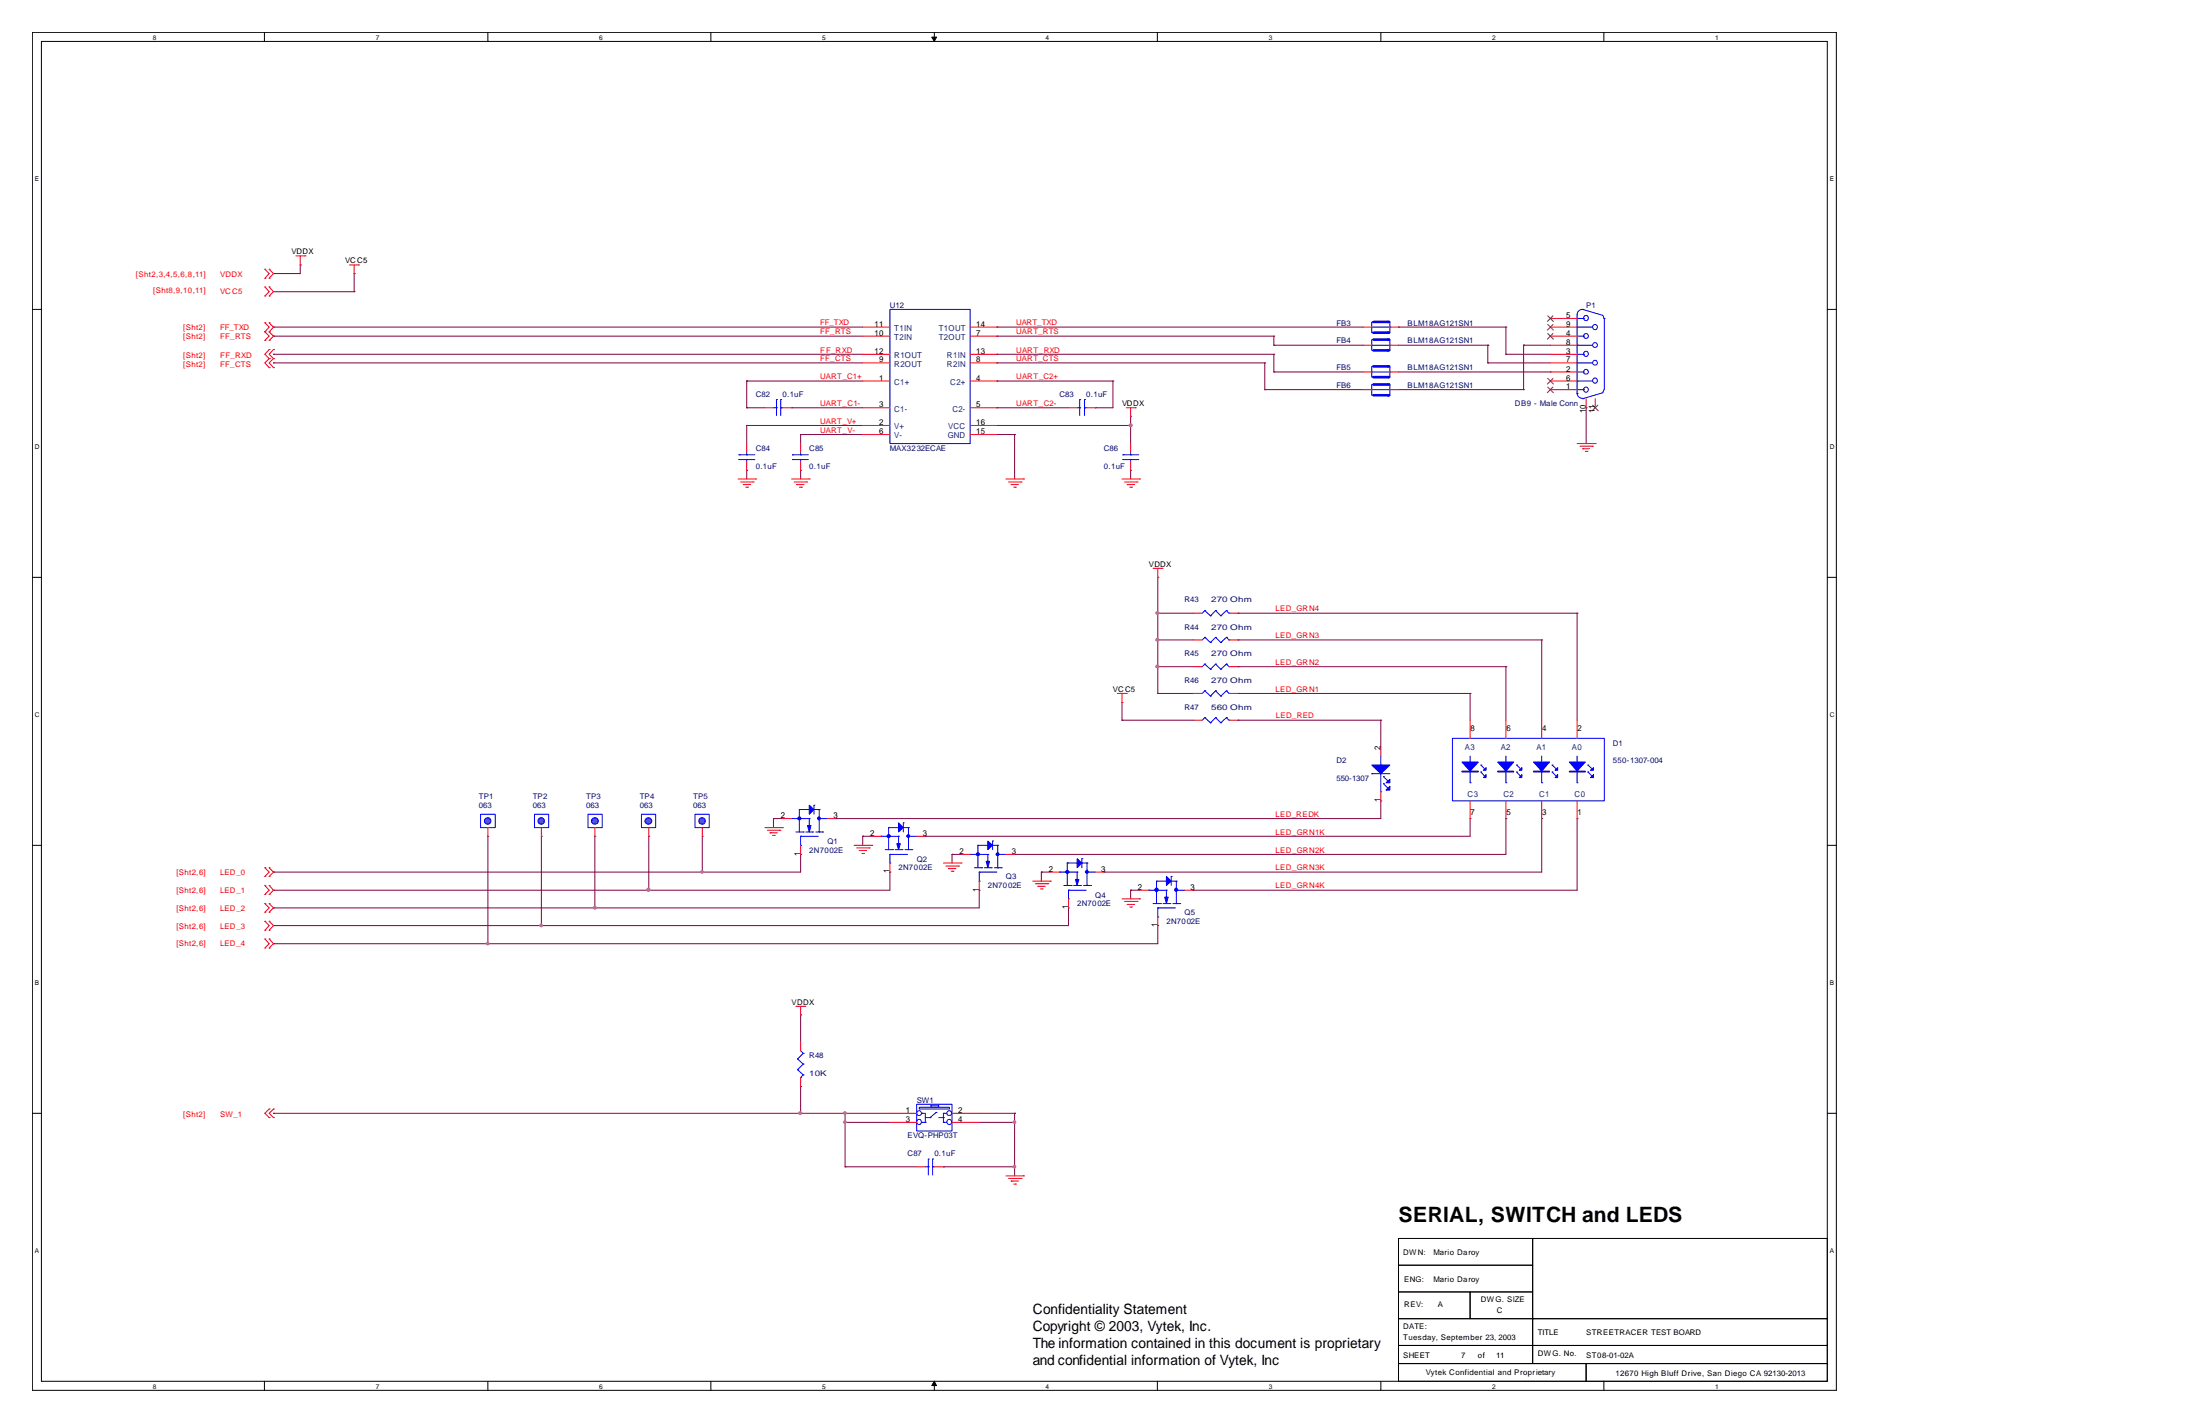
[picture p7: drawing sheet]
<svg xmlns="http://www.w3.org/2000/svg" width="432mm" height="279mm" viewBox="0 0 432 279" stroke-linecap="round" stroke-linejoin="round" font-family="sans-serif">
<g fill="none" stroke="#000" stroke-width=".2">
<path d="M6.3 6.4h354.1v266.4h-354.1zM8.1 8.1h350.5v262.9h-350.5zM51.9 6.4v1.7M95.8 6.4v1.7M139.5 6.4v1.7M183.4 6.4v1.7M227.2 6.4v1.7M271 6.4v1.7M314.8 6.4v1.7M6.3 60.7h1.8M358.6 60.7h1.8M6.3 113.3h1.8"/>
<path d="M358.6 113.3h1.8M6.3 165.9h1.8M358.6 165.9h1.8M6.3 218.4h1.8M358.6 218.4h1.8M274.5 243h26.3v5.2h-26.3zM274.5 248.2h26.3v5.3h-26.3zM274.5 258.7h26.3v5.3h-26.3zM274.5 253.5h14v5.2h-14zM288.5 253.5h12.3v5.2h-12.3zM300.8 243h57.8v15.7h-57.8zM300.8 258.7h57.8v5.3h-57.8z"/>
<path d="M51.9 271v1.8M95.8 271v1.8M139.5 271v1.8M183.4 271v1.8M227.2 271v1.8M271 271v1.8M274.5 264h26.3v3.5h-26.3zM274.5 267.5h36.8v3.5h-36.8zM300.8 264h57.8v3.5h-57.8zM311.3 267.5h47.3v3.5h-47.3zM314.8 271v1.8"/>
</g>
<g fill="#000" stroke="#000" stroke-width=".2">
<path d="M182.9 7.3h.9l-.4 .8z" fill-rule="evenodd"/>
<path d="M183.4 271l.4 .9h-.9z" fill-rule="evenodd"/>
</g>
<g fill="none" stroke="#800040" stroke-width=".2">
<path d="M53.7 53.7h.1M53.7 57.2h15.8M58.9 52h.1M58.9 52v1.7h-5.2M69.5 57.2h.1M69.5 53.7h.1M69.5 53.7v3.5M53.7 64.2h.1M53.7 71.2h.1M53.7 66h.1M53.7 69.5h.1M53.7 69.5h115.6"/>
<path d="M53.7 71.2h115.6M53.7 64.2h115.6M53.7 66h115.6M146.6 74.8h.1M146.6 74.8v5.2M146.6 74.8h22.7M195.7 64.2h.1M195.7 71.2h.1M195.7 74.8h.1M195.7 69.5h.1M195.7 66h.1M195.7 69.5h54.3"/>
<path d="M195.7 71.2h52.5M195.7 64.2h71.8M195.7 74.8h22.7M195.7 66h54.3M218.4 74.8h.1M218.4 74.8v5.2h-3.4M248.2 71.2h.1M248.2 76.5h.1M248.2 71.2v5.3M248.2 76.5h19.3M250 73h.1M250 66h.1"/>
<path d="M250 69.5h.1M250 67.7h.1M250 67.7h17.5M250 73h17.5M250 66v1.7M250 69.5v3.5M274.5 64.2h.1M274.5 67.7h17.5M274.5 64.2h21.1M274.5 73h29.8M274.5 76.5h24.5M292 71.2h.1"/>
<path d="M292 67.7h.1M292 71.2h12.3M292 67.7v3.5M295.6 69.5h.1M295.6 64.2h.1M295.6 69.5h8.7M295.6 64.2v5.3M299 67.7h.1M299 76.5h.1M299 67.7v8.8M299 67.7h5.3M304.3 73h.1"/>
<path d="M146.6 92.3h.1M146.6 83.5h.1M146.6 80h.1M146.6 83.5v3.5M146.6 92.3v1.7M146.6 80h3.5M146.6 83.5h22.7M155.4 80h.1M155.4 80h13.9M157.1 92.3h.1M157.1 85.3h.1M157.1 85.3v1.7"/>
<path d="M157.1 92.3v1.7M157.1 85.3h12.2M195.7 80h.1M195.7 83.5h.1M195.7 85.3h.1M195.7 80h14M195.7 85.3h3.4M195.7 83.5h26.2M199.1 85.3h.1M199.1 85.3v8.7M215 80h.1M221.9 81.7h.1"/>
<path d="M221.9 92.3h.1M221.9 83.5h.1M221.9 81.7v5.3M221.9 92.3v1.7M311.3 80h.1M311.3 80v7M227.2 113.3h.1M227.2 113.3v22.8M220.2 137.8h.1M220.2 137.8v3.5M227.2 130.8h.1M227.2 136.1h.1"/>
<path d="M227.2 120.3h.1M227.2 125.6h.1M227.2 120.3h7M227.2 125.6h7M227.2 130.8h7M227.2 136.1h7M243 120.3h.1M243 125.6h.1M243 130.8h.1M243 136.1h.1M243 120.3h66.5M243 125.6h59.6"/>
<path d="M243 130.8h52.6M243 136.1h45.5M288.5 136.1h.1M288.5 136.1v5.2M295.6 130.8h.1M295.6 130.8v10.5M302.6 125.6h.1M302.6 125.6v15.7M309.5 120.3h.1M309.5 120.3v21M220.2 141.3h.1M220.2 141.3h14"/>
<path d="M243 141.3h.1M243 141.3h28M271 157.1h.1M271 141.3h.1M271 157.1v3.5h-106.9M271 141.3v5.3M53.7 171.1h.1M53.7 174.7h.1M53.7 178.1h.1M95.8 164.1h.1M95.8 164.1v21.1M106.3 164.1h.1"/>
<path d="M106.3 164.1v17.5M116.8 164.1h.1M116.8 178.1h.1M116.8 164.1v14M127.3 164.1h.1M127.3 174.7h.1M127.3 164.1v10.6M137.8 164.1h.1M137.8 171.1h.1M137.8 164.1v7M151.8 160.6h.1M151.8 160.6v1.8"/>
<path d="M151.8 160.6h1.8M157.1 167.6h.1M157.1 167.6v3.5h-103.4M164.1 160.6h.1M169.3 164.1h.1M169.3 164.1h1.8M169.3 164.1v1.8M174.7 171.1h.1M174.7 171.1v3.6h-121M181.6 164.1h.1M186.9 167.6h.1M186.9 167.6v1.7"/>
<path d="M186.9 167.6h1.7M192.2 174.7h.1M192.2 174.7v3.4h-138.5M199.1 167.6h.1M204.4 171.1h.1M204.4 171.1h1.8M204.4 171.1v1.8M209.7 178.1h.1M209.7 178.1v3.5h-156M216.7 171.1h.1M221.9 174.7h.1M221.9 174.7h1.8"/>
<path d="M221.9 174.7v1.7M234.2 174.7h.1M288.5 160.6h.1M288.5 160.6v3.5h-106.9M295.6 160.6h.1M295.6 160.6v7h-96.5M302.6 160.6h.1M302.6 160.6v10.5h-85.9M309.5 160.6h.1M309.5 160.6v14.1h-75.3M53.7 181.6h.1M53.7 185.2h.1"/>
<path d="M95.8 185.2h.1M106.3 181.6h.1M157.1 199.1h.1M157.1 199.1v5.3M227.2 181.6h.1M227.2 181.6v3.6h-173.5M53.7 218.4h.1M53.7 218.4h121M157.1 218.4h.1M157.1 213.2h.1M157.1 213.2v5.2M165.9 218.4h.1"/>
<path d="M165.9 218.4v10.5M192.2 218.4h6.9M199.1 218.4h.1M199.1 218.4v12.3M165.9 220.2h.1M165.9 228.9h.1M165.9 228.9h14M165.9 220.2h8.8M185.2 228.9h.1M185.2 228.9h13.9M192.2 220.2h6.9M199.1 220.2h.1"/>
<path d="M199.1 228.9h.1"/>
</g>
<g fill="none" stroke="#f00" stroke-width=".2">
<path d="M52 54.6h.1M52 52.8h.1M52 58.1h.1M52 56.3h.1M52 52.8l.8 .9-.8 .9M52 56.3l.8 .9-.8 .9M52.8 52.8h.1M52.8 54.6h.1M52.8 56.3h.1M52.8 58.1h.1M52.8 52.8l.9 .9-.9 .9M52.8 56.3l.9 .9-.9 .9"/>
<path d="M58.1 50.2h1.8M58.9 52h.1M58.9 50.2v1.8M59.9 50.2h.1M68.6 52h1.8M69.5 53.7h.1M69.5 52v1.7M70.4 52h.1M52 63.3h.1M52 65.1h.1M52 66.8h.1M52 63.3l.8 .9-.8 .9"/>
<path d="M52 65.1l.8 .9-.8 .8M52.8 65.1h.1M52.8 63.3h.1M52.8 66.8h.1M52.8 70.4h.1M52.8 72.1h.1M52.8 68.6h.1M52.8 63.3l.9 .9-.9 .9M52.8 65.1l.9 .9-.9 .8M52.8 70.4l-.8 .8 .8 .9M52.8 68.6l-.8 .9 .8 .9M53.7 70.4h.1"/>
<path d="M53.7 72.1h.1M53.7 68.6h.1M53.7 70.4l-.9 .8 .9 .9M53.7 68.6l-.9 .9 .9 .9M144.9 94h3.4M145.4 94.6h2.4M145.9 95.1h.1M145.9 95.1h1.4M146.4 95.6h.3M146.7 95.6h.1M147.8 94.6h.1M148.3 94h.1"/>
<path d="M155.4 94h3.4M155.9 94.6h2.4M156.4 95.1h.1M156.4 95.1h1.4M156.9 95.6h.4M157.3 95.6h.1M158.3 94.6h.1M158.8 94h.1M197.4 94h3.5M198 94.6h2.4M198.5 95.1h.1M198.5 95.1h1.4"/>
<path d="M199 95.6h.3M199.3 95.6h.1M200.4 94.6h.1M200.9 94h.1M220.2 94h3.5M220.7 94.6h2.5M221.1 80h1.7M221.2 95.1h.1M221.2 95.1h1.5M221.7 95.6h.4M221.9 81.7h.1M221.9 80v1.7"/>
<path d="M222.1 95.6h.1M222.8 80h.1M223.2 94.6h.1M223.7 94h.1M309.5 87h3.6M310.1 87.5h2.5M310.6 88.1h.1M310.6 88.1h1.4M311.1 88.6h.4M311.5 88.6h.1M312.6 87.5h.1M313.1 87h.1"/>
<path d="M226.3 111.5h1.8M227.2 113.3h.1M227.2 111.5v1.8M228.1 111.5h.1M219.3 136.1h1.8M220.2 137.8h.1M220.2 136.1v1.7M221.1 136.1h.1M234.2 130.8h1.8M241.2 130.8h1.8M52 177.3h.1M52 179h.1"/>
<path d="M52 170.3h.1M52 172h.1M52 173.7h.1M52 175.5h.1M52 177.3l.8 .8-.8 .9M52 170.3l.8 .8-.8 .9M52 173.7l.8 1-.8 .8M52.8 179h.1M52.8 177.3h.1M52.8 172h.1M52.8 170.3h.1M52.8 175.5h.1"/>
<path d="M52.8 173.7h.1M52.8 177.3l.9 .8-.9 .9M52.8 170.3l.9 .8-.9 .9M52.8 173.7l.9 1-.9 .8M150.1 162.4h3.5M150.6 162.9h2.5M151.1 163.4h.1M151.1 163.4h1.5M151.6 163.9h.4M152 163.9h.1M153.1 162.9h.1M153.6 162.4h.1"/>
<path d="M167.6 165.9h3.5M168.1 166.4h2.5M168.7 166.9h.1M168.7 166.9h1.4M169.2 167.5h.3M169.5 167.5h.1M170.6 166.4h.1M171.1 165.9h.1M185.2 169.3h3.4M185.7 169.9h2.4M186.2 170.4h.1M186.2 170.4h1.4"/>
<path d="M186.7 170.9h.3M187 170.9h.1M188.1 169.9h.1M188.6 169.3h.1M202.7 172.9h3.5M203.2 173.4h2.5M203.7 173.9h.1M203.7 173.9h1.4M204.2 174.4h.4M204.6 174.4h.1M205.7 173.4h.1M206.2 172.9h.1"/>
<path d="M220.2 176.4h3.5M220.7 176.9h2.5M221.2 177.5h.1M221.2 177.5h1.5M221.7 178h.4M222.1 178h.1M223.2 176.9h.1M223.7 176.4h.1M52 180.8h.1M52 182.5h.1M52 184.2h.1M52 186h.1"/>
<path d="M52 180.8l.8 .8-.8 .9M52 184.2l.8 1-.8 .8M52.8 182.5h.1M52.8 180.8h.1M52.8 186h.1M52.8 184.2h.1M52.8 180.8l.9 .8-.9 .9M52.8 184.2l.9 1-.9 .8M156.2 197.4h1.8M157.1 199.1h.1M157.1 197.4v1.7M158 197.4h.1"/>
<path d="M52.8 217.6h.1M52.8 219.3h.1M52.8 217.6l-.8 .8 .8 .9M53.7 217.6h.1M53.7 219.3h.1M53.7 217.6l-.9 .8 .9 .9M197.4 230.7h3.5M198 231.2h2.4M198.5 231.7h.1M198.5 231.7h1.4M199 232.3h.3M199.3 232.3h.1"/>
<path d="M200.4 231.2h.1M200.9 230.7h.1"/>
</g>
<g fill="none" stroke="#00f" stroke-width=".2">
<path d="M236.5 130.3h.1M236.5 130.3l-.5 .5M236.5 130.3l1.1 1M237.6 131.3h.1M238.6 130.3h.1M238.6 130.3l-1 1M238.6 130.3l1 1M239.6 131.3h.1M240.7 130.3h.1M240.7 130.3l-1.1 1M240.7 130.3l.5 .5M241.2 130.8h.1"/>
<path d="M125.9 159.8h2.8v2.6h-2.8z"/>
</g>
<circle cx="127.3" cy="161.1" r=".66" fill="#4c4cff" stroke="#00f" stroke-width=".2"/>
<path d="M234.2 120.3h1.8M241.2 120.3h1.8M127.3 162.4v1.7" fill="none" stroke="#f00" stroke-width=".2"/>
<g fill="none" stroke="#00f" stroke-width=".2">
<path d="M269.2 75.4h3.6v2.2h-3.6zM236.5 119.8h.1M236.5 119.8l-.5 .5M236.5 119.8l1.1 1M238.6 119.8h.1M238.6 119.8l-1 1M238.6 119.8l1 1M240.7 119.8h.1M240.7 119.8l-1.1 1M240.7 119.8l.5 .5M237.6 120.8h.1M239.6 120.8h.1"/>
<path d="M241.2 120.3h.1"/>
</g>
<path d="M269.6 75.4h2.9" fill="none" stroke="#00f" stroke-width=".51"/>
<circle cx="272.5" cy="75.4" r=".25" fill="#00f"/>
<path d="M269.6 77.6h2.9" fill="none" stroke="#00f" stroke-width=".51"/>
<circle cx="272.5" cy="77.6" r=".25" fill="#00f"/>
<g fill="none" stroke="#00f" stroke-width=".2">
<path d="M269.2 76.5h3.6M272.8 76.5h.1M94.3 159.8h2.9v2.6h-2.9zM156.9 158.8h.1M156.9 158.8v4.4M156.9 158.8h1.9M158.8 158.8h.1M159.8 158h.1M159.8 158v1.8M159.8 158.8h1M160.8 158.8h.1M160.8 158.8v4.4"/>
<path d="M155.4 160.6h.1M155.4 160.6h3.4M156.2 163.2h1.4M157.1 164.1h.1M157.1 165.9h.1M157.1 164.1h3.5M157.1 164.1v1.8M157.6 163.2h.1M158.2 163.2h1.3M158.8 160.6h.1M158.8 160.6v1.8M159.5 163.2h.1"/>
<path d="M160.1 163.2h1.4M160.8 163.2h.1M160.8 160.6h.1M160.8 160.6h1.6M161.5 163.2h.1M207.9 171.1h.1M207.9 171.1h3.5M208.8 173.7h1.4M209.5 169.3h.1M209.5 169.3v4.4M209.5 169.3h1.9M209.7 174.7h.1"/>
<path d="M209.7 176.4h.1M209.7 174.7h3.5M209.7 174.7v1.7M210.2 173.7h.1M210.7 173.7h1.4M211.4 169.3h.1M211.4 171.1h.1M211.4 171.1v1.8M212.1 173.7h.1M212.3 168.5h.1M212.3 168.5v1.8M212.3 169.3h1.1"/>
<path d="M212.7 173.7h1.3M213.4 169.3h.1M213.4 173.7h.1M213.4 171.1h.1M213.4 169.3v4.4M213.4 171.1h1.6M214 173.7h.1"/>
</g>
<path d="M267.5 76.5h1.7M272.8 76.5h1.7M153.6 160.6h1.8M157.1 165.9v1.7M162.4 160.6h1.7M206.2 171.1h1.7M209.7 176.4v1.7M215 171.1h1.7" fill="none" stroke="#f00" stroke-width=".2"/>
<g fill="#00f" stroke="#00f" stroke-width=".2">
<path d="M158.8 158l1 .8-1 1z" fill-rule="evenodd"/>
<path d="M158.5 162h.7l-.4 1.2z" fill-rule="evenodd"/>
<path d="M211.4 168.5l.9 .8-.9 1z" fill-rule="evenodd"/>
<path d="M211.1 172.6h.7l-.4 1.1z" fill-rule="evenodd"/>
<circle cx="160.7" cy="160.6" r=".29"/>
<circle cx="156.9" cy="160.6" r=".31"/>
<circle cx="213.3" cy="171.1" r=".29"/>
<circle cx="209.5" cy="171.1" r=".31"/>
</g>
<circle cx="95.7" cy="161.1" r=".64" fill="#4c4cff" stroke="#00f" stroke-width=".2"/>
<path d="M271 146.6v1.7M271 155.4v1.7M95.8 162.4v1.7" fill="none" stroke="#f00" stroke-width=".2"/>
<g fill="#00f" stroke="#00f" stroke-width=".2">
<path d="M269.2 150.1h3.6l-1.8 1.7z" fill-rule="evenodd"/>
<path d="M272 153.6l.8-.7v.7z" fill-rule="evenodd"/>
<path d="M272 155l.8-.7v.7z" fill-rule="evenodd"/>
</g>
<path d="M136.4 159.8h2.8v2.6h-2.8zM269.2 151.8h.1M269.2 151.8h3.6M271 150.1h.1M271 155.4h.1M271 148.3v1.8M271 151.8v3.6M271.5 152.4h.1M271.5 153.8h.1M271.5 152.4l1 .8M271.5 153.8l1 .9" fill="none" stroke="#00f" stroke-width=".2"/>
<circle cx="137.8" cy="161.1" r=".64" fill="#4c4cff" stroke="#00f" stroke-width=".2"/>
<g fill="none" stroke="#f00" stroke-width=".2">
<path d="M169.3 64.2h5.4M169.3 66h5.4M169.3 69.5h5.4M169.3 71.2h5.4M169.3 74.8h5.4M190.4 64.2h5.3M190.4 66h5.3M190.4 69.5h5.3M190.4 71.2h5.3M190.4 74.8h5.3M304.3 62.5h5.2M304.3 64.2h5.2"/>
<path d="M304.3 66h5.2M304.3 67.7h5.2M304.3 69.5h5.2M304.3 71.2h5.2M304.3 73h5.2M304.3 74.8h5.2M304.3 76.5h5.2M311.3 78.2v1.8M313.1 78.2v1.8M146.6 87v1.7M146.6 90.5v1.8M169.3 80h5.4"/>
<path d="M169.3 83.5h5.4M169.3 85.3h5.4M190.4 80h5.3M190.4 83.5h5.3M190.4 85.3h5.3M221.9 87v1.7M221.9 90.5v1.8M234.2 136.1h1.8M234.2 125.6h1.8M241.2 136.1h1.8M241.2 125.6h1.8M234.2 141.3h1.8"/>
<path d="M241.2 141.3h1.8M288.5 141.3v3.6M288.5 157.1v3.5M295.6 141.3v3.6M295.6 157.1v3.5M302.6 141.3v3.6M302.6 157.1v3.5M309.5 141.3v3.6M309.5 157.1v3.5M137.8 162.4v1.7M171.1 164.1h1.8M174.7 169.3v1.8"/>
<path d="M179.9 164.1h1.7M188.6 167.6h1.8M192.2 172.9v1.8M197.4 167.6h1.7M157.1 204.4v1.8M157.1 211.4v1.8M174.7 218.4h5.2M186.9 218.4h5.3M174.7 220.2h5.2M186.9 220.2h5.3"/>
</g>
<g fill="#00f" stroke="#00f" stroke-width=".2">
<path d="M176.4 161.5l.9 .9-.9 .8z" fill-rule="evenodd"/>
<path d="M176 165.5h.7l-.3 1.2z" fill-rule="evenodd"/>
<path d="M308 149.5h3.1l-1.6 1.8z" fill-rule="evenodd"/>
<path d="M308 151.3h3.1v.2h-3.1z" fill-rule="evenodd"/>
<path d="M312.8 152v.6h-.6z" fill-rule="evenodd"/>
<path d="M312.2 151.1l.6-.5v.5z" fill-rule="evenodd"/>
<path d="M301 149.5h3.1l-1.5 1.8z" fill-rule="evenodd"/>
<path d="M301 151.3h3.1v.2h-3.1z" fill-rule="evenodd"/>
<path d="M305.7 152v.6h-.5z" fill-rule="evenodd"/>
<path d="M305.2 151.1l.5-.5v.5z" fill-rule="evenodd"/>
<path d="M294 149.5h3.1l-1.5 1.8z" fill-rule="evenodd"/>
<path d="M294 151.3h3.1v.2h-3.1z" fill-rule="evenodd"/>
<path d="M298.7 152v.6h-.5z" fill-rule="evenodd"/>
<path d="M298.7 150.6v.5h-.5z" fill-rule="evenodd"/>
<path d="M286.9 149.5h3.3l-1.7 1.8z" fill-rule="evenodd"/>
<path d="M286.9 151.3h3.3v.2h-3.3z" fill-rule="evenodd"/>
<path d="M291.7 152v.6h-.5z" fill-rule="evenodd"/>
<path d="M291.7 150.6v.5h-.5z" fill-rule="evenodd"/>
<path d="M193.9 165l.9 .9-.9 .8z" fill-rule="evenodd"/>
<path d="M193.5 169h.7l-.3 1.3z" fill-rule="evenodd"/>
<circle cx="178.3" cy="164" r=".29"/>
<circle cx="174.4" cy="164" r=".31"/>
<circle cx="195.8" cy="167.6" r=".29"/>
<circle cx="192" cy="167.6" r=".31"/>
</g>
<g fill="none" stroke="#00f" stroke-width=".2">
<path d="M174.7 60.7h15.7v26.3h-15.7zM309.5 64.2h.1M309.5 67.7h.1M309.5 71.2h.1M309.5 74.8h.1M309.5 77.2h.1M309.5 77.2a1.04 1.04 0 0 0 1.1 .9M309.5 62.5h1.3M309.5 64.2h3.1M309.5 66h1.3M309.5 67.7h3.1M309.5 69.5h1.3"/>
<path d="M309.5 71.2h3.1M309.5 73h1.3M309.5 74.8h3.1M309.5 76.5h1.3M310.6 60.7h.1M310.6 78.2h.1M310.6 60.7a1.03 1.03 0 0 0-1.1 1v15.5M310.6 60.7l4 1.2M310.8 62.5h.1M310.8 66h.1M310.8 69.5h.1M310.8 73h.1"/>
<path d="M310.8 76.5h.1M314.5 61.9l.3 .6M314.6 77l-4 1.2M314.8 76.5l-.3 .5M314.9 62.5h.1M314.9 62.5v14M145 89.2h.1M145 90.2h.1M145 89.2h3.2M145 90.2h3.2M146.6 90.2h.1M146.6 89.2h.1"/>
<path d="M146.6 88.7v.5M146.6 90.2v.3M220.4 89.2h.1M220.4 90.2h.1M220.4 89.2h3.1M220.4 90.2h3.1M221.9 90.2h.1M221.9 89.2h.1M221.9 88.7v.5M221.9 90.2v.3M236.5 135.6h.1M236.5 125.1h.1"/>
<path d="M236.5 135.6l-.5 .5M236.5 135.6l1.1 1M236.5 125.1l-.5 .5M236.5 125.1l1.1 1M237.6 136.6h.1M237.6 126.1h.1M238.6 135.6h.1M238.6 125.1h.1M238.6 135.6l-1 1M238.6 135.6l1 1M238.6 125.1l-1 1M238.6 125.1l1 1"/>
<path d="M239.6 136.6h.1M239.6 126.1h.1M240.7 135.6h.1M240.7 125.1h.1M240.7 135.6l-1.1 1M240.7 135.6l.5 .5M240.7 125.1l-1.1 1M240.7 125.1l.5 .5M241.2 136.1h.1M241.2 125.6h.1M104.9 159.8h2.8v2.6h-2.8zM236.5 140.8h.1"/>
<path d="M236.5 140.8l-.5 .5M236.5 140.8l1.1 1M237.6 141.8h.1M238.6 140.8h.1M238.6 140.8l-1 1M238.6 140.8l1 1M239.6 141.8h.1M240.7 140.8h.1M240.7 140.8l-1.1 1M240.7 140.8l.5 .5M241.2 141.3h.1M285.1 144.9h29.8v12.2h-29.8z"/>
<path d="M288.5 153.6h.1M288.5 148.3v5.3M290.7 151.5h.1M290.7 150.1h.1M290.7 151.5l.6 .7M290.7 150.1l.6 .7M295.6 153.6h.1M295.6 148.3v5.3M297.7 151.5h.1M297.7 150.1h.1M297.7 151.5l.7 .7M297.7 150.1l.7 .7"/>
<path d="M302.6 153.6h.1M302.6 148.3v5.3M304.6 151.5h.1M304.6 150.1h.1M304.6 151.5l.8 .7M304.6 150.1l.8 .7M309.5 153.6h.1M309.5 148.3v5.3M311.7 151.5h.1M311.7 150.1h.1M311.7 151.5l.7 .7M311.7 150.1l.7 .7"/>
<path d="M172.9 164.1h.1M172.9 164.1h3.5M173.7 166.7h1.5M174.4 162.4h.1M174.4 162.4v4.3M174.4 162.4h2M174.7 167.6h.1M174.7 169.3h.1M174.7 167.6h3.4M174.7 167.6v1.7M175.2 166.7h.1M175.7 166.7h1.3"/>
<path d="M176.4 162.4h.1M176.4 164.1h.1M176.4 164.1v1.8M177 166.7h.1M177.3 161.5h.1M177.3 161.5v1.7M177.3 162.4h1M177.6 166.7h1.4M178.3 162.4h.1M178.3 166.7h.1M178.3 164.1h.1M178.3 162.4v4.3"/>
<path d="M178.3 164.1h1.6M179 166.7h.1M190.4 167.6h.1M190.4 167.6h3.5M191.3 170.3h1.4M191.9 165.9h.1M191.9 165.9v4.4M191.9 165.9h2M192.2 171.1h.1M192.2 172.9h.1M192.2 171.1h3.5M192.2 171.1v1.8"/>
<path d="M192.7 170.3h.1M193.2 170.3h1.4M193.9 165.9h.1M193.9 167.6h.1M193.9 167.6v1.7M194.6 170.3h.1M194.8 165h.1M194.8 165v1.7M194.8 165.9h1M195.2 170.3h1.3M195.8 165.9h.1M195.8 170.3h.1"/>
<path d="M195.8 167.6h.1M195.8 167.6h1.6M195.8 165.9v4.4M196.5 170.3h.1M156.5 207.8h.1M156.5 209.9h.1M156.5 207.8l1.1 1M156.5 209.9l1.1 1M157.1 211.4h.1M157.1 206.2l.5 .5M157.6 206.7h.1M157.6 208.8h.1"/>
<path d="M157.6 210.9h.1M157.6 206.7l-1.1 1.1M157.6 208.8l-1.1 1.1M157.6 210.9l-.5 .5M179.9 216.7h7v5.2h-7zM180.4 217.3h6v.3h-6zM180.9 218.4h.1M180.9 218.4h.7v1.8M181.6 219.3h.9M182.5 219.3h.1M182.7 216.8h1.5v.5h-1.5zM183.7 218.3h.1"/>
<path d="M183.7 218.3l-1.2 1M184.2 219.3h1M185.2 218.4h.1M185.2 219.3h.1M185.2 218.4h.6M185.2 218.4v1.8M180.9 220.2h.1M180.9 220.2h.7M181.6 220.2h.1M185.2 220.2h.1M185.2 220.2h.6"/>
<circle cx="311.3" cy="62.4" r=".49"/>
<circle cx="311.3" cy="69.4" r=".49"/>
<circle cx="311.3" cy="76.5" r=".49"/>
<circle cx="311.3" cy="73" r=".47"/>
<circle cx="311.3" cy="65.9" r=".47"/>
<circle cx="313" cy="74.7" r=".49"/>
<circle cx="313" cy="64.2" r=".49"/>
<circle cx="313.1" cy="67.7" r=".47"/>
<circle cx="313.1" cy="71.2" r=".47"/>
<circle cx="180.4" cy="218.4" r=".47"/>
<circle cx="186.3" cy="218.4" r=".47"/>
<circle cx="180.4" cy="220.1" r=".49"/>
<circle cx="186.3" cy="220.1" r=".49"/>
</g>
<path d="M303.8 62l1.1 1.1M303.8 63.7l1.1 1.1M303.8 65.4l1.1 1.1M303.8 74.3l1.1 1.1M303.8 75.9l1.1 1.1M304.8 62l-1.1 1.1M304.8 63.7l-1.1 1.1M304.8 65.4l-1.1 1.1M304.8 74.3l-1.1 1.1M304.8 75.9l-1.1 1.1M312.6 79.5l1.1 1.1M313.6 79.5l-1.1 1.1" fill="none" stroke="#804000" stroke-width=".2"/>
<circle cx="106.2" cy="161.1" r=".64" fill="#4c4cff" stroke="#00f" stroke-width=".2"/>
<path d="M106.3 162.4v1.7" fill="none" stroke="#f00" stroke-width=".2"/>
<path d="M269.2 66.6h3.6v2.1h-3.6z" fill="none" stroke="#00f" stroke-width=".2"/>
<path d="M269.6 66.6h2.9" fill="none" stroke="#00f" stroke-width=".51"/>
<circle cx="272.5" cy="66.6" r=".25" fill="#00f"/>
<path d="M269.6 68.7h2.9" fill="none" stroke="#00f" stroke-width=".51"/>
<circle cx="272.5" cy="68.7" r=".25" fill="#00f"/>
<path d="M269.2 63.2h3.6v2.1h-3.6zM269.2 67.7h3.6M272.8 67.7h.1" fill="none" stroke="#00f" stroke-width=".2"/>
<path d="M267.5 67.7h1.7M272.8 67.7h1.7" fill="none" stroke="#f00" stroke-width=".2"/>
<path d="M269.6 63.2h2.9" fill="none" stroke="#00f" stroke-width=".51"/>
<circle cx="272.5" cy="63.2" r=".25" fill="#00f"/>
<path d="M269.6 65.3h2.9" fill="none" stroke="#00f" stroke-width=".51"/>
<circle cx="272.5" cy="65.3" r=".25" fill="#00f"/>
<g fill="none" stroke="#00f" stroke-width=".2">
<path d="M152.4 78.4h.1M152.4 78.4v3.1M153.2 78.4h.1M153.2 78.4v3.1M269.2 64.2h3.6M272.8 64.2h.1M151.8 80h.6M152.4 80h.1M153.2 80h.1M153.2 80h.4M155.5 89.2h.1M155.5 90.2h.1"/>
<path d="M155.5 89.2h3.2M155.5 90.2h3.2M157.1 90.2h.1M157.1 89.2h.1M157.1 88.7v.5M157.1 90.2v.3M115.4 159.8h2.8v2.6h-2.8zM181.6 228.9h.6M182.2 227.4h.1M182.2 228.9h.1M182.2 227.4v3.1M183 228.9h.1"/>
<path d="M183 227.4h.1M183 228.9h.4M183 227.4v3.1"/>
</g>
<path d="M267.5 64.2h1.7M272.8 64.2h1.7M150.1 80h1.7M153.6 80h1.8M157.1 87v1.7M157.1 90.5v1.8M179.9 228.9h1.7M183.4 228.9h1.8" fill="none" stroke="#f00" stroke-width=".2"/>
<circle cx="116.8" cy="161.1" r=".66" fill="#4c4cff" stroke="#00f" stroke-width=".2"/>
<path d="M116.8 162.4v1.7M223.7 174.7h1.8M227.2 179.9v1.7M232.5 174.7h1.7" fill="none" stroke="#f00" stroke-width=".2"/>
<g fill="#00f" stroke="#00f" stroke-width=".2">
<path d="M228.9 172l1 .9-1 .8z" fill-rule="evenodd"/>
<path d="M228.6 176h.7l-.4 1.3z" fill-rule="evenodd"/>
<circle cx="230.8" cy="174.6" r=".31"/>
<circle cx="227" cy="174.6" r=".33"/>
</g>
<g fill="none" stroke="#00f" stroke-width=".2">
<path d="M269.2 71.9h3.6v2.1h-3.6zM225.5 174.7h.1M225.5 174.7h3.4M226.3 177.3h1.5M227 172.9h.1M227 172.9v4.4M227 172.9h1.9M227.2 178.1h.1M227.2 179.9h.1M227.2 178.1h3.5M227.2 178.1v1.8M227.8 177.3h.1"/>
<path d="M228.3 177.3h1.3M228.9 172.9h.1M228.9 174.7h.1M228.9 174.7v1.7M229.6 177.3h.1M229.9 172h.1M229.9 172v1.7M229.9 172.9h1M230.2 177.3h1.4M230.9 172.9h.1M230.9 177.3h.1M230.9 174.7h.1"/>
<path d="M230.9 172.9v4.4M230.9 174.7h1.6M231.6 177.3h.1"/>
</g>
<path d="M269.6 71.9h2.9" fill="none" stroke="#00f" stroke-width=".51"/>
<circle cx="272.5" cy="71.9" r=".25" fill="#00f"/>
<path d="M269.6 74h2.9" fill="none" stroke="#00f" stroke-width=".51"/>
<circle cx="272.5" cy="74" r=".25" fill="#00f"/>
<path d="M211.9 78.4h.1M211.9 78.4v3.1M212.9 78.4h.1M212.9 78.4v3.1M269.2 73h3.6M272.8 73h.1M211.4 80h.5M211.9 80h.1M212.9 80h.1M212.9 80h.3" fill="none" stroke="#00f" stroke-width=".2"/>
<path d="M267.5 73h1.7M272.8 73h1.7M209.7 80h1.7M213.2 80h1.8" fill="none" stroke="#f00" stroke-width=".2"/>
<g fill="#f0f" stroke="#f0f" stroke-width=".2">
<circle cx="157.1" cy="218.4" r=".31"/>
<circle cx="127.3" cy="174.6" r=".33"/>
<circle cx="106.2" cy="181.6" r=".29"/>
<circle cx="221.9" cy="83.4" r=".31"/>
<circle cx="165.8" cy="220.2" r=".29"/>
<circle cx="199.1" cy="220.2" r=".29"/>
<circle cx="137.8" cy="171.1" r=".29"/>
<circle cx="116.8" cy="178.1" r=".31"/>
<circle cx="95.7" cy="185.1" r=".29"/>
<circle cx="227.2" cy="130.8" r=".31"/>
<circle cx="199.1" cy="228.9" r=".29"/>
<circle cx="227.2" cy="125.5" r=".31"/>
<circle cx="227.2" cy="120.3" r=".31"/>
<circle cx="165.8" cy="218.4" r=".29"/>
</g>
<text font-size="4.1" x="274.5" y="239.8">SERIAL, SWITCH and LEDS</text>
<g font-size="2.8">
<text x="202.7" y="257.9">Confidentiality Statement</text>
<text x="202.7" y="261.2">Copyright © 2003, Vytek, Inc.</text>
<text x="202.7" y="264.5">The information contained in this document is proprietary</text>
<text x="202.7" y="267.8">and confidential information of Vytek, Inc</text>
</g>
<g font-size="1.6">
<text x="171.6" y="64.1">11</text>
<text x="171.6" y="65.9">10</text>
<text x="191.6" y="64.1">14</text>
<text x="191.6" y="65.9">7</text>
<text x="307.4" y="62.4">5</text>
<text x="307.4" y="64.1">9</text>
<text x="307.4" y="65.9">4</text>
<text x="171.6" y="69.4">12</text>
<text x="172.6" y="71.1">9</text>
<text x="191.6" y="69.4">13</text>
<text x="191.6" y="71.1">8</text>
<text x="307.4" y="67.6">8</text>
<text x="307.4" y="69.4">3</text>
<text x="307.4" y="71.1">7</text>
<text x="172.6" y="74.7">1</text>
<text x="191.6" y="74.7">4</text>
<text x="307.4" y="72.9">2</text>
<text x="307.4" y="74.7">6</text>
<text x="307.4" y="76.4">1</text>
<text x="172.6" y="79.9">3</text>
<text x="172.6" y="83.4">2</text>
<text x="191.6" y="79.9">5</text>
<text x="191.6" y="83.4">16</text>
<text x="311.2" y="81.1" transform="rotate(-90 311.2 81.1)">10</text>
<text x="313" y="81.1" transform="rotate(-90 313 81.1)">11</text>
<text x="172.6" y="85.2">6</text>
<text x="191.6" y="85.2">15</text>
<text x="288.6" y="143.3">8</text>
<text x="295.7" y="143.3">6</text>
<text x="302.7" y="143.3">4</text>
<text x="309.6" y="143.3">2</text>
<text x="270.9" y="147.2" transform="rotate(-90 270.9 147.2)">2</text>
<text x="153.2" y="160.5">2</text>
<text x="163.6" y="160.5">3</text>
<text x="270.9" y="157.4" transform="rotate(-90 270.9 157.4)">1</text>
<text x="288.6" y="159.9">7</text>
<text x="295.7" y="159.9">5</text>
<text x="302.7" y="159.9">3</text>
<text x="309.6" y="159.9">1</text>
<text x="157.1" y="167.9" transform="rotate(-90 157.1 167.9)">1</text>
<text x="170.8" y="164">2</text>
<text x="181.1" y="164">3</text>
<text x="188.3" y="167.6">2</text>
<text x="198.6" y="167.6">3</text>
<text x="174.6" y="171.4" transform="rotate(-90 174.6 171.4)">1</text>
<text x="205.8" y="171">2</text>
<text x="216.2" y="171">3</text>
<text x="192.1" y="174.9" transform="rotate(-90 192.1 174.9)">1</text>
<text x="209.6" y="178.4" transform="rotate(-90 209.6 178.4)">1</text>
<text x="223.4" y="174.6">2</text>
<text x="233.7" y="174.6">3</text>
<text x="227.2" y="181.9" transform="rotate(-90 227.2 181.9)">1</text>
<text x="177.8" y="218.4">1</text>
<text x="177.8" y="220.1">3</text>
<text x="188" y="218.4">2</text>
<text x="188" y="220.1">4</text>
</g>
<g font-size="1.6" fill="#004080">
<text x="175.5" y="64.9">T1IN</text>
<text x="184.2" y="64.9">T1OUT</text>
<text x="175.5" y="66.7">T2IN</text>
<text x="175.5" y="70.3">R1OUT</text>
<text x="175.5" y="72">R2OUT</text>
<text x="184.2" y="66.7">T2OUT</text>
<text x="185.8" y="70.3">R1IN</text>
<text x="185.8" y="72">R2IN</text>
<text x="175.5" y="75.5">C1+</text>
<text x="186.5" y="75.5">C2+</text>
<text x="175.5" y="80.8">C1-</text>
<text x="186.9" y="80.8">C2-</text>
<text x="175.5" y="86">V-</text>
<text x="175.5" y="84.2">V+</text>
<text x="186" y="86">GND</text>
<text x="186.1" y="84.2">VCC</text>
<text x="287.5" y="147.2">A3</text>
<text x="294.6" y="147.2">A2</text>
<text x="301.6" y="147.2">A1</text>
<text x="308.5" y="147.2">A0</text>
<text x="288" y="156.3">C3</text>
<text x="295.1" y="156.3">C2</text>
<text x="302.1" y="156.3">C1</text>
<text x="309" y="156.3">C0</text>
</g>
<g font-size="1.5">
<text x="57.2" y="49.9">VDDX</text>
<text x="67.7" y="51.6">VC C5</text>
<text x="220.2" y="79.7">VDDX</text>
<text x="225.5" y="111.3">VDDX</text>
<text x="218.4" y="135.7">VC C5</text>
<text x="155.4" y="197.1">VDDX</text>
<text x="275.4" y="246.2">DWN:</text>
<text x="275.6" y="251.5">ENG:</text>
<text x="281.3" y="246.2">Mario Daroy</text>
<text x="281.3" y="251.5">Mario Daroy</text>
<text x="275.6" y="256.5">REV:</text>
<text x="282.2" y="256.4">A</text>
<text x="290.7" y="255.4">DWG. SIZE</text>
<text x="293.8" y="257.6">C</text>
<text x="275.4" y="263">Tuesday, September 23, 2003</text>
<text x="275.4" y="260.7">DATE:</text>
<text x="301.8" y="262">TITLE</text>
<text x="311.3" y="262">STREETRACER TEST BOARD</text>
<text x="275.4" y="266.4">SHEET</text>
<text x="279.8" y="269.8">Vytek Confidential and Proprietary</text>
<text x="286.8" y="266.5">7</text>
<text x="290.1" y="266.4">of</text>
<text x="293.6" y="266.5">11</text>
<text x="301.8" y="266.1">DWG. No.</text>
<text x="311.3" y="266.4">ST08-01-02A</text>
<text x="317.1" y="270">12670 High Bluff Drive, San Diego CA 92130-2013</text>
</g>
<g font-size="1.5" fill="#f00">
<text x="26.7" y="54.3">[Sht2,3,4,5,6,8,11]</text>
<text x="30.1" y="57.6">[Sht8,9,10,11]</text>
<text x="43.2" y="54.3">VDDX</text>
<text x="43.2" y="57.7">VC C5</text>
<text x="36" y="64.8">[Sht2]</text>
<text x="43.2" y="64.8">FF_TXD</text>
<text x="161" y="63.8">FF_TXD</text>
<text x="161" y="65.6">FF_RTS</text>
<text x="199.5" y="63.8">UART_TXD</text>
<text x="199.5" y="65.6">UART_RTS</text>
<text x="36" y="66.5">[Sht2]</text>
<text x="36" y="72">[Sht2]</text>
<text x="36" y="70.2">[Sht2]</text>
<text x="43.2" y="66.5">FF_RTS</text>
<text x="43.2" y="72">FF_CTS</text>
<text x="43.2" y="70.2">FF_RXD</text>
<text x="161" y="70.9">FF_CTS</text>
<text x="161" y="69.2">F F_RXD</text>
<text x="199.5" y="70.9">UART_CTS</text>
<text x="199.5" y="69.2">UART_RXD</text>
<text x="161" y="74.4">UART_C1+</text>
<text x="199.5" y="74.4">UART_C2+</text>
<text x="161" y="83.1">UART_V+</text>
<text x="161" y="79.7">UART_C1-</text>
<text x="199.5" y="79.7">UART_C2-</text>
<text x="161" y="84.9">UART_V-</text>
<text x="250.4" y="120">LED_GRN4</text>
<text x="250.4" y="125.2">LED_GRN3</text>
<text x="250.4" y="130.5">LED_GRN2</text>
<text x="250.4" y="135.7">LED_GRN1</text>
<text x="250.4" y="141">LED_RED</text>
<text x="250.4" y="160.3">LED_REDK</text>
<text x="250.4" y="163.7">LED_GRN1K</text>
<text x="250.4" y="167.3">LED_GRN2K</text>
<text x="34.6" y="171.7">[Sht2,6]</text>
<text x="43.2" y="171.7">LED_0</text>
<text x="250.4" y="170.8">LED_GRN3K</text>
<text x="34.6" y="178.7">[Sht2,6]</text>
<text x="34.6" y="175.2">[Sht2,6]</text>
<text x="43.2" y="178.7">LED_2</text>
<text x="43.2" y="175.2">LED_1</text>
<text x="250.4" y="174.3">LED_GRN4K</text>
<text x="34.6" y="182.2">[Sht2,6]</text>
<text x="34.6" y="185.7">[Sht2,6]</text>
<text x="43.2" y="182.2">LED_3</text>
<text x="43.2" y="185.7">LED_4</text>
<text x="36" y="219.2">[Sht2]</text>
<text x="43.2" y="219.2">SW_1</text>
</g>
<g font-size="1.5" fill="#000080">
<text x="174.7" y="60.4">U12</text>
<text x="262.3" y="63.9">FB3</text>
<text x="276.3" y="63.9">BLM18AG121SN1</text>
<text x="311.3" y="60.4">P1</text>
<text x="262.3" y="67.4">FB4</text>
<text x="276.3" y="67.4">BLM18AG121SN1</text>
<text x="148.3" y="77.9">C82</text>
<text x="153.6" y="77.9">0.1uF</text>
<text x="207.9" y="77.9">C83</text>
<text x="213.2" y="77.9">0.1uF</text>
<text x="262.3" y="76.2">FB6</text>
<text x="262.3" y="72.6">FB5</text>
<text x="276.3" y="76.2">BLM18AG121SN1</text>
<text x="276.3" y="72.6">BLM18AG121SN1</text>
<text x="297.3" y="79.7">DB9 - Male Conn</text>
<text x="148.3" y="88.5">C84</text>
<text x="158.8" y="88.5">C85</text>
<text x="174.7" y="88.5">MAX3232ECAE</text>
<text x="216.7" y="88.5">C86</text>
<text x="148.3" y="91.9">0.1uF</text>
<text x="158.8" y="91.9">0.1uF</text>
<text x="216.7" y="91.9">0.1uF</text>
<text x="232.5" y="118.2">R43</text>
<text x="237.7" y="118.2">270 Ohm</text>
<text x="232.5" y="123.5">R44</text>
<text x="237.7" y="123.5">270 Ohm</text>
<text x="232.5" y="128.8">R45</text>
<text x="237.7" y="128.8">270 Ohm</text>
<text x="232.5" y="134">R46</text>
<text x="237.7" y="134">270 Ohm</text>
<text x="232.5" y="139.3">R47</text>
<text x="237.7" y="139.3">560 Ohm</text>
<text x="262.3" y="149.8">D2</text>
<text x="316.6" y="146.3">D1</text>
<text x="316.6" y="149.8">550-1307-004</text>
<text x="262.3" y="153.2">550-1307</text>
<text x="94" y="156.8">TP1</text>
<text x="94" y="158.6">063</text>
<text x="104.6" y="156.8">TP2</text>
<text x="104.6" y="158.6">063</text>
<text x="115.1" y="156.8">TP3</text>
<text x="115.1" y="158.6">063</text>
<text x="125.6" y="156.8">TP4</text>
<text x="125.6" y="158.6">063</text>
<text x="136.1" y="156.8">TP5</text>
<text x="136.1" y="158.6">063</text>
<text x="158.8" y="167.3">2N7002E</text>
<text x="162.4" y="165.5">Q1</text>
<text x="176.4" y="170.8">2N7002E</text>
<text x="179.9" y="169.1">Q2</text>
<text x="197.4" y="172.6">Q3</text>
<text x="193.9" y="174.3">2N7002E</text>
<text x="211.4" y="177.8">2N7002E</text>
<text x="215" y="176.1">Q4</text>
<text x="232.5" y="179.6">Q5</text>
<text x="228.9" y="181.4">2N7002E</text>
<text x="158.8" y="207.6">R48</text>
<text x="158.8" y="211.2">10K</text>
<text x="179.9" y="216.4">SW1</text>
<text x="178.1" y="223.4">EVQ-PHP03T</text>
<text x="178.1" y="226.9">C87</text>
<text x="183.4" y="226.9">0.1uF</text>
</g>
<g font-size="1.3">
<text x="30" y="7.8">8</text>
<text x="73.7" y="7.8">7</text>
<text x="117.6" y="7.8">6</text>
<text x="161.4" y="7.8">5</text>
<text x="205.2" y="7.8">4</text>
<text x="249" y="7.8">3</text>
<text x="292.9" y="7.8">2</text>
<text x="336.6" y="7.8">1</text>
<text x="6.9" y="35.6">E</text>
<text x="359.2" y="35.6">E</text>
<text x="6.9" y="88.1">D</text>
<text x="359.2" y="88.1">D</text>
<text x="6.9" y="140.7">C</text>
<text x="359.2" y="140.7">C</text>
<text x="6.9" y="193.3">B</text>
<text x="359.2" y="193.3">B</text>
<text x="6.9" y="245.9">A</text>
<text x="359.2" y="245.9">A</text>
<text x="30" y="272.5">8</text>
<text x="73.7" y="272.5">7</text>
<text x="117.6" y="272.5">6</text>
<text x="161.4" y="272.5">5</text>
<text x="205.2" y="272.5">4</text>
<text x="249" y="272.5">3</text>
<text x="292.9" y="272.5">2</text>
<text x="336.6" y="272.5">1</text>
</g>
</svg>
